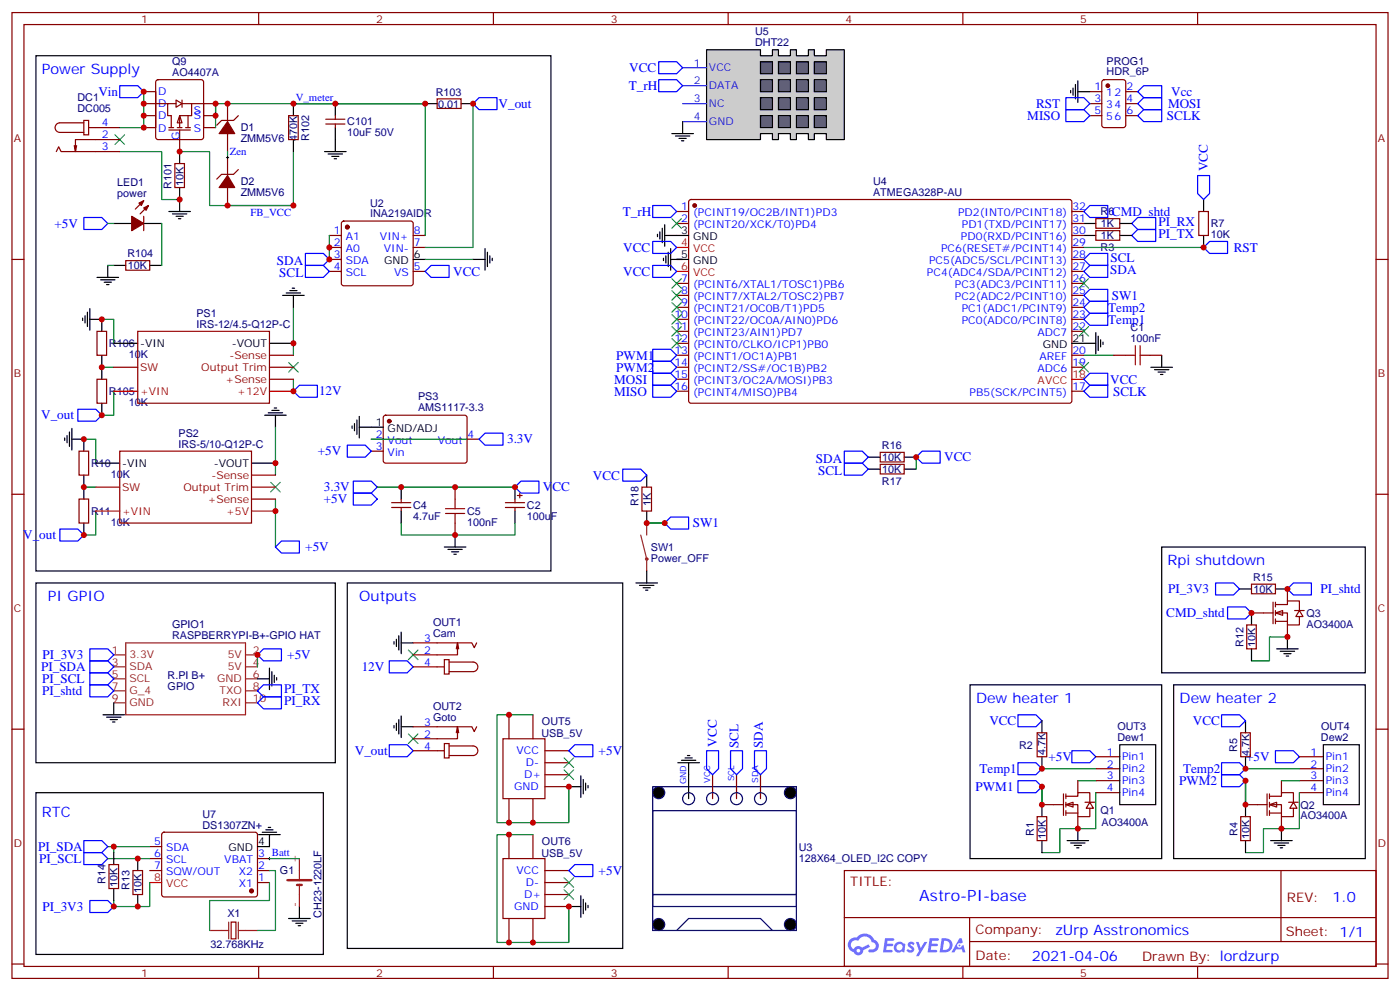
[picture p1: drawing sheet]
<svg xmlns="http://www.w3.org/2000/svg" width="412mm" height="292mm" viewBox="0 0 412 292" stroke-linecap="round" stroke-linejoin="round" font-family="sans-serif">
<g fill="none" stroke="#870000" stroke-width=".35">
<path d="M3.5 3.7h405.4v284.3h-405.4zM7.1 7.2h398.2v277.3h-398.2zM76.2 3.7v3.5M145.3 3.7v3.5M214.5 3.7v3.5M283.6 3.7v3.5M352.8 3.7v3.5M3.5 76.4h3.6M405.3 76.4h3.6M3.5 145.5h3.6M405.3 145.5h3.6M3.5 214.7h3.6"/>
<path d="M405.3 214.7h3.6M248.7 256.3h156.6v28.2h-156.6zM377.3 256.3v20.9M248.7 270.1h156.5M285.6 277.2h119.6M285.6 270.1v14.2M3.5 283.8h3.6M76.2 284.5v3.5M145.3 284.5v3.5M214.5 284.5v3.5M283.6 284.5v3.5M352.8 284.5v3.5"/>
<path d="M405.3 283.8h3.6"/>
</g>
<g fill="#5487ff">
<path d="M267.7 277.5a1.22 1.22 0 0 1 1.7 .2l-.4 .6a.47 .47 0 0 0-.3-.4 .47 .47 0 0 0-.5 .2l.1 .2a1.14 1.14 0 0 1 .8 1.8 1.14 1.14 0 0 1-1.9 0l-.2-.2 .5-.6 .7 .5a.29 .29 0 0 0 .3-.3 .29 .29 0 0 0-.2-.3 1.04 1.04 0 0 1-.6-1.7z"/>
<path d="M260.7 276.2h2.4l.3 .2-.2 .5-1.8 .1-.1 .8h1.5l.3 .4-.3 .4h-1.6l-.2 1.1h1.7l.2 .3-.2 .3-2.6 .1z"/>
<path d="M273.8 276.2h2.4l.3 .2-.1 .5-1.8 .1-.2 .8h1.6l.3 .4-.4 .4-1.6-.1-.1 1.1 1.7 .1 .2 .3-.2 .3-2.6 .1z"/>
<path d="M282.6 276.2h.7l.3 1.3-.6 .3a.69 .69 0 0 0-1 .3 .69 .69 0 0 0 .4 .9 .69 .69 0 0 0 .9-.6l.5-.2 .6 2.2h-.8l-.2-.9h-1.8l-.5 .9h-.8z"/>
<path d="M269.8 277.3h.8l.6 1.8 1.1-1.8h.9l-2.6 4.2h-.8l.9-1.5z"/>
<path d="M277.4 276.2l-.6 4.2h1.3a2.11 2.11 0 0 0 2.5-2.1 2.11 2.11 0 0 0-2.5-2.1zM278.1 277a1.39 1.39 0 0 1 1.7 1.4 1.39 1.39 0 0 1-1.8 1.2h-.3z"/>
<path d="M263.7 277.8a1.54 1.54 0 0 0-.1 2.2 1.54 1.54 0 0 0 2.2 .1l.6 .3 .3-2.3-.2-.3h-.4a1.49 1.49 0 0 0-2.4 0zM264 278.8a.94 .94 0 0 1 1.8 0 .94 .94 0 0 1-1.8 0z"/>
<path d="M250.4 276.6a2.18 2.18 0 0 0 1.1 3.7 1.44 1.44 0 0 0 1.6 .9 1.44 1.44 0 0 0 1.2-1.4l2-1.1-.5-.7-1.9 1a1.47 1.47 0 0 0-2.4 .4 1.39 1.39 0 0 1-.7-1.9 1.39 1.39 0 0 1 2-.5 2.12 2.12 0 0 1 2.2-1.3 2.12 2.12 0 0 1 1.9 1.7 1.14 1.14 0 0 1 1.1 1.4 1.14 1.14 0 0 1-1.7 .7 .43 .43 0 0 0-.5 .4 .43 .43 0 0 0 .4 .5 1.98 1.98 0 0 0 2.5-1.2 1.98 1.98 0 0 0-1.2-2.6 3.1 3.1 0 0 0-5.3-.6l-.9 .1zM252.3 279.9a.55 .55 0 0 1 1.1 0 .55 .55 0 0 1-1.1 0z"/>
<circle cx="282.6" cy="278.3" r=".26"/>
</g>
<path d="M33.5 192.8h3.5M33.5 196.3h3.5M33.5 199.8h3.5M37 189.3h35.3v21.1h-35.3zM72.3 192.8h3.5M72.3 196.3h3.5M72.3 199.8h3.5M33.5 206.9h3.5M33.5 203.4h3.5M72.3 206.9h3.5M72.3 203.4h3.5" fill="none" stroke="#8c2424" stroke-width=".35"/>
<g fill="none" stroke="#000" stroke-width=".35">
<path d="M52.9 58.7v3.6M95.6 44.6h6.4M96.7 45.3h4.2M97.7 46h2.1M98.4 46.7h.7M98.8 41.1v3.5M49.7 62.3h6.4M50.8 63h4.2M51.9 63.7h2.1M52.6 64.4h.7M193.7 69v.7M194.4 68.3v2.1"/>
<path d="M195.1 67.2v4.2M195.4 76v.7M195.8 69.3h7M195.8 66.1v6.4M196.1 75.3v2.1M196.8 74.3v4.2M197.6 76.4h5.2M197.6 73.2v6.4M319.3 69.3h3.5M319.3 65.8h3.5M329.8 69.3h3.6M329.8 65.8h3.6"/>
<path d="M322.8 97.9v6.3M323.5 99v4.2M315.7 101.1h7.1M324.2 100v2.1M324.9 100.7v.7M339 108.1h6.4M340.1 108.8h4.2M341.1 109.5h2.2M341.8 110.2h.7M342.2 104.6v3.5M75.8 199.8h3.6M79.4 196.7v6.3"/>
<path d="M80.1 197.7v4.3M80.8 198.8v2.1M81.5 199.5v.7M30.3 210.4h6.4M31.4 211.1h4.2M32.5 211.8h2.1M33.2 212.5h.7M33.5 206.9v3.5"/>
</g>
<path d="M319.3 76.4l1.7-1.8h5.3v3.5h-5.3zM333.4 65.8l1.7-1.8h5.3v3.6h-5.3zM333.4 69.3l1.7-1.7h5.3v3.5h-5.3zM319.3 111.7l1.7-1.8h5.3v3.5h-5.3zM26.5 198.1h5.2l1.8 1.7-1.8 1.8h-5.2zM26.5 194.6h5.2l1.8 1.7-1.8 1.8h-5.2zM77.6 191h5.3v3.6h-5.3l-1.8-1.8z" fill="none" stroke="#00f" stroke-width=".35"/>
<path d="M86.4 30.5h38.8M35.3 44.6h12.3v14.1h5.3M52.9 44.6h8.8v15.9h24.7v-15.9M199.3 76.4h1.8M319.3 104.6h8.8M75.8 192.8v3.5" fill="none" stroke="#008700" stroke-width=".35"/>
<g fill="none" stroke="#870000" stroke-width=".35">
<path d="M24.7 35.5h1.4v4.2h-1.4zM24.7 36.2h-7.1a1.41 1.41 0 0 0-1.4 1.4 1.41 1.41 0 0 0 1.4 1.4h7.1M26.1 37.6h9.2M42.3 27h3.6v10.6h-3.6M42.3 34h3.6M42.3 30.5h7.1M46.1 23.7l.5-.2h12.7l.5 .2 .2 .5v16.2l-.3 .5-.4 .2h-12.7l-.5-.2-.2-.5v-16.2zM52.9 38.3v6.3M56.4 30.5h7.1M60 30.5v7.1h3.5M60 34h3.5M16.6 44.6l.7-1.4 .7 1.4h17.3"/>
<path d="M22.6 42.9l-.4 1.7M35.3 41.1h-13.1v3.5l-.3-1.7M203.1 58.9l.5-.2 111.7 .1 .4 .6v58.9l-.7 .4-111.7-.1-.5-.6v-58.6zM199.3 62.3h3.5M199.3 65.8h3.5M315.7 62.3h3.6M315.7 65.8h3.6M315.7 79.9h3.6M315.7 76.4h3.6M315.7 72.8h3.6M315.7 69.3h3.6M322.8 67.9h7v2.8h-7z"/>
<path d="M322.8 64.4h7v2.8h-7zM199.3 83.4h3.5M199.3 87h3.5M199.3 90.5h3.5M199.3 94h3.5M199.3 97.5h3.5M315.7 83.4h3.6M315.7 87h3.6M315.7 90.5h3.6M315.7 94h3.6M315.7 97.5h3.6M199.3 104.6h3.5"/>
<path d="M199.3 101.1h3.5M199.3 108.1h3.5M199.3 111.7h3.5M199.3 115.2h3.5M315.7 104.6h3.6M315.7 108.1h3.6M315.7 115.2h3.6M328.1 104.6h3.5M338.7 104.6h3.5"/>
</g>
<path d="M331.6 104.6h2.8M334.4 101.8v5.6M335.8 104.6h2.9M335.8 101.8v5.6" fill="none" stroke="#a10000" stroke-width=".35"/>
<circle cx="204.6" cy="60.5" r=".53" fill="#870000" stroke="#870000" stroke-width=".35"/>
<path d="M199.3 72.8h3.5M199.3 79.9h3.5M315.7 111.7h3.6" fill="none" stroke="#f00" stroke-width=".35"/>
<path d="M33.9 39.7l2.8 2.8M36.7 39.7l-2.8 2.8" fill="none" stroke="#3c3" stroke-width=".35"/>
<g fill="#fff" stroke="#870000" stroke-width=".35">
<path d="M52.9 34l.7 2.2h-1.4z"/>
<path d="M51.9 29.5l1.7 1-1.7 1.1z"/>
</g>
<g fill="none" stroke="#870000" stroke-width=".35">
<path d="M49.7 38.3h6.4M49.7 37.6h1.5M51.9 30.5h-2.5v3.5h1v3.6M52.2 37.6h1.4M53.6 30.5h2.8v3.5h-3.5v3.6M53.6 29.5v2.1M54.7 37.6h1.4M55.4 34v3.6M67 30.5v5.3M67 39.3v5.3M70.2 34l-1.4 1.5h-3.5l-1.4 1.4M85 34h2.8v7.1h-2.8z"/>
<path d="M96 36.5h5.6M96 35.1h5.6M98.8 34v1.1M98.8 36.5v1.1M128.8 29.1h7v2.8h-7zM321 27h3.6M321 34h3.6M321 30.5h3.6M324.8 23.7l.5-.2h5.6l.7 .4v13l-.5 .6-5.8 .1-.7-.5v-12.9zM331.6 27h3.5M331.6 34h3.5M331.6 30.5h3.5"/>
<path d="M42.3 59.1l-2.4 2.5M51.5 48.2h2.8v7h-2.8zM67 46.4v5.3M67 55.2v5.3M70.2 49.9l-1.4 1.4h-3.5l-1.4 1.4M37 76.7h7.1v2.9h-7.1zM42.3 63.7v4.2M43.7 60.5l-2.4 2.5M97 69.3h3.5M97 72.8h3.5M97 76.4h3.5M97 79.9h3.5"/>
<path d="M100.8 65.3l.4-.2h19.8l.5 .2 .2 .5v17.6l-.2 .5-.5 .2h-19.8l-.5-.2-.2-.5v-17.6zM121.7 69.3h3.5M121.7 72.8h3.5M121.7 79.9h3.5M353.1 62.3h2.9v7h-2.9zM28.6 97.5h2.8v7.1h-2.8zM28.6 111.7h2.8v7h-2.8zM23.3 132.8h2.8v7.1h-2.8zM109.4 129.3h3.5M109.4 132.8h3.5M113.1 122.4l.5-.2 23.6 .1 .4 .6-.1 13-.6 .4h-23.6l-.4-.7v-12.7zM137.6 129.3h3.5"/>
<path d="M259.3 133.2h7v2.8h-7zM259.3 136.7h7v2.8h-7zM23.3 146.9h2.8v7.1h-2.8zM115.4 149.4h5.6M115.4 148h5.6M118.2 146.9v1.1M118.2 149.4v1.1M134.1 143.4v3.5M134.1 154v3.5M148.9 149.4h5.6M148.9 148h5.6M151.7 146.9v1.1"/>
<path d="M151.7 149.4v1.1M152.4 145.9h1.4M153.1 145.2v1.4M121.7 189.3h17.3l.7 1.4 .7-1.4M121.7 196.3h9.2M130.9 194.2h1.4v4.2h-1.4zM132.3 194.9h7a1.41 1.41 0 0 1 1.5 1.4 1.41 1.41 0 0 1-1.5 1.4h-7M134.8 189.3l-.4 1.7M135.1 191l-.3-1.7v3.5h-13.1M121.7 214h17.3l.7 1.4 .7-1.4M130.9 218.9h1.4v4.2h-1.4zM132.3 219.6h7a1.41 1.41 0 0 1 1.5 1.4 1.41 1.41 0 0 1-1.5 1.4h-7"/>
<path d="M134.8 214l-.4 1.7M135.1 215.7l-.3-1.7v3.5h-13.1M148.2 217.5h12.3v17.6h-12.3zM149.9 210.4v7.1M157 210.4v7.1M121.7 221h9.2M149.9 235.1v7.1M157 235.1v7.1M160.5 221h7.1M160.5 224.5h7.1M160.5 228.1h7.1M160.5 231.6h7.1"/>
<path d="M209.9 228.1v7M217 228.1v7M224 228.1v7M148.2 252.8h12.3v17.6h-12.3zM149.9 245.7v7.1M157 245.7v7.1M160.5 256.3h7.1M160.5 259.8h7.1M149.9 270.4v7.1M157 270.4v7.1M160.5 263.3h7.1M160.5 266.9h7.1"/>
</g>
<g fill="none" stroke="#000" stroke-width=".35">
<path d="M10.6 16.4h151.7v151.7h-151.7zM86.4 30.5v3.5M98.8 30.5v3.5M98.8 37.6v3.5M125.2 30.5h3.6M135.8 30.5h3.5M315.4 26.6v.7M316.1 25.9v2.1M316.8 24.9v4.2M317.5 27h3.5M317.5 23.8v6.4M52.9 44.6v3.6"/>
<path d="M52.9 55.2v3.5M86.4 41.1v3.5M354.5 58.7v3.6M31.7 78.1v3.6M33.5 78.1h3.5M33.5 65.8h5.3M42.3 65.8h5.3M44.1 78.1h3.5M121.7 76.4h3.5M139.3 76.4h3.6M142.9 73.2v6.4M143.6 74.3v4.2"/>
<path d="M144.3 75.3v2.1M145 76v.7M354.5 69.3v3.5M24.3 93.7v.7M25 93v2.1M25.8 91.9v4.2M26.5 94h3.5v3.5M26.5 90.8v6.4M28.6 81.7h6.3M29.6 82.4h4.3M30.7 83.1h2.1M31.4 83.8h.7"/>
<path d="M83.3 87h6.3M84.3 86.3h4.2M85.4 85.5h2.1M86.1 84.8h.7M86.4 87v3.5M30 104.6v7.1M30 118.7v3.5M33.5 101.1h7.1M79.4 101.1h7M19 128.9v.7M19.8 128.2v2.2M20.5 127.2v4.2"/>
<path d="M21.2 129.3h3.5v3.5M21.2 126.1v6.4M24.7 139.9v7M28.2 136.3h7.1M74.1 136.3h7M78 122.2h6.3M79 121.5h4.3M80.1 120.8h2.1M80.8 120.1h.7M81.1 122.2v3.6M103.7 125.4v.7M104.4 124.7v2.1"/>
<path d="M105.1 123.6v4.3M105.8 125.8h7.1M105.8 122.6v6.3M255.8 134.6h3.5M255.8 138.1h3.5M266.3 134.6h3.6M266.3 138.1h3.6M24.7 154v3.5M118.2 143.4v3.5M118.2 150.5v3.5M134.1 157.5v3.5M151.7 143.4v3.5"/>
<path d="M151.7 150.5v3.5M10.6 171.6h88.2v52.9h-88.2zM102.3 171.6h81.1v107.6h-81.1zM130.9 161h6.3M131.9 161.7h4.3M133 162.5h2.1M133.7 163.2h.7M116.1 188.9v.7M116.8 188.2v2.1M117.5 187.1v4.3M118.2 186.1v6.3M118.2 189.3h3.5"/>
<path d="M116.1 213.6v.7M116.8 212.9v2.1M117.5 211.8v4.3M118.2 214h3.5M118.2 210.8v6.3M167.6 231.6h3.5M171.1 228.4v6.4M171.8 229.5v4.2M172.5 230.5v2.2M173.2 231.2v.8M199.7 224.5h6.3M200.7 223.8h4.3"/>
<path d="M201.8 223.1h2.1M202.5 222.4h.7M202.8 224.5v10.6M167.6 266.9h3.5M171.1 263.7v6.4M171.8 264.8v4.2M172.5 265.8v2.1M173.2 266.5v.7"/>
</g>
<g fill="#870000" stroke="#870000" stroke-width=".35">
<path d="M67 35.8l2.1 3.5h-4.5z"/>
<path d="M67 51.7l2.1 3.5h-4.5z"/>
<path d="M38.8 63.7l3.5 2.1-3.5 2.1z"/>
<path d="M42.3 61.2l1.4-.7-.7 1.4z"/>
<path d="M40.9 59.8l1.4-.7-.7 1.4z"/>
<circle cx="102.3" cy="66.9" r=".53"/>
<circle cx="114.7" cy="124" r=".53"/>
<circle cx="326.3" cy="25.2" r=".53"/>
</g>
<g fill="none" stroke="#008700" stroke-width=".35">
<path d="M42.3 27v10.6h-7M63.5 30.5v7.1M98.8 30.5h26.4M125.2 30.5h-61.7v3.5M125.2 30.5v38.8M139.3 30.5v42.3h-14.1M67 44.6v1.8M31.7 65.8h1.8M31.7 78.1h1.8M47.6 65.8v12.3M67 60.5h19.4M97 69.3v7.1"/>
<path d="M125.2 76.4h14.1M319.3 72.8h35.2M30 94h3.5v7.1M86.4 90.5v14.1M30 108.1h3.5M33.5 115.2v7h-3.5M86.4 111.7v3.5M24.7 129.3h3.5v7M81.1 125.8v14.1M109.4 129.3h28.2M269.9 134.6v3.5M24.7 143.4h3.5"/>
<path d="M28.2 150.5v7h-3.5M81.1 146.9v14.1M111.1 143.4h40.6M118.2 154v3.5h33.5v-3.5"/>
</g>
<g fill="none" stroke="#00f" stroke-width=".35">
<path d="M35.3 25.2h5.3l1.7 1.8-1.7 1.8h-5.3zM141.1 28.8h5.3v3.5h-5.3l-1.8-1.8zM335.1 27l1.8-1.8h5.3v3.6h-5.3zM352.8 51.7h3.5v5.3l-1.8 1.7-1.7-1.7zM24.7 64h5.3l1.7 1.8-1.7 1.8h-5.3zM90 78.1h5.2l1.8 1.8-1.8 1.8h-5.2zM90 74.6h5.2l1.8 1.8-1.8 1.7h-5.2zM125.2 79.9l1.8-1.8h5.3v3.6h-5.3zM192.3 78.1h5.3l1.7 1.8-1.7 1.8h-5.3zM192.3 71.1h5.3l1.7 1.7-1.7 1.8h-5.3zM319.3 79.9l1.7-1.8h5.3v3.6h-5.3zM354.5 72.8l1.8-1.7h5.3v3.5h-5.3z"/>
<path d="M319.3 90.5l1.7-1.8h5.3v3.6h-5.3zM86.4 115.2l1.8-1.8h5.3v3.5h-5.3zM192.3 109.9h5.3l1.7 1.8-1.7 1.7h-5.3zM192.3 113.4h5.3l1.7 1.8-1.7 1.7h-5.3zM192.3 102.8h5.3l1.7 1.8-1.7 1.8h-5.3zM192.3 106.4h5.3l1.7 1.7-1.7 1.8h-5.3zM319.3 115.2l1.7-1.8h5.3v3.5h-5.3zM22.9 120.5h5.3l1.8 1.7-1.8 1.8h-5.3zM102.3 131.1h5.3l1.8 1.7-1.8 1.8h-5.3zM141.1 129.3l1.8-1.8h5.3v3.6h-5.3zM248.7 132.8h5.3l1.8 1.8-1.8 1.7h-5.3zM248.7 136.3h5.3l1.8 1.8-1.8 1.8h-5.3z"/>
<path d="M271.6 132.8h5.3v3.5h-5.3l-1.7-1.7zM17.6 155.8h5.3l1.8 1.7-1.8 1.8h-5.3zM104.1 141.6h5.3l1.7 1.8-1.7 1.8h-5.3zM104.1 145.2h5.3l1.7 1.7-1.7 1.8h-5.3zM151.7 143.4l1.8-1.8h5.2v3.6h-5.2zM81.1 161l1.8-1.7h5.3v3.5h-5.3zM26.5 191h5.2l1.8 1.8-1.8 1.8h-5.2zM114.7 194.6h5.2l1.8 1.7-1.8 1.8h-5.2zM26.5 201.6h5.2l1.8 1.8-1.8 1.7h-5.2zM75.8 203.4l1.8-1.8h5.3v3.5h-5.3zM75.8 206.9l1.8-1.8h5.3v3.6h-5.3zM114.7 219.3h5.2l1.8 1.7-1.8 1.8h-5.2z"/>
<path d="M169.3 219.3h5.3v3.5h-5.3l-1.7-1.8zM208.1 221h3.6v5.3l-1.8 1.8-1.8-1.8zM215.2 221h3.5v5.3l-1.7 1.8-1.8-1.8zM222.2 221h3.6v5.3l-1.8 1.8-1.8-1.8zM167.6 256.3l1.7-1.8h5.3v3.6h-5.3z"/>
</g>
<path d="M86.1 30.5h.7M86.4 30.2v.7M66.7 46.4h.7M67 46v.7M86.1 60.5h.7M86.4 60.1v.8" fill="none" stroke="#000" stroke-width=".29"/>
<g fill="none" stroke="#3c3" stroke-width=".35">
<path d="M197.9 82l2.8 2.8M197.9 85.5l2.8 2.9M197.9 89.1l2.8 2.8M197.9 92.6l2.8 2.8M197.9 96.1l2.8 2.9M200.7 82l-2.8 2.8M200.7 85.5l-2.8 2.9M200.7 89.1l-2.8 2.8M200.7 92.6l-2.8 2.8M200.7 96.1l-2.8 2.9M317.9 96.1l2.8 2.9M320.7 96.1l-2.8 2.9"/>
<path d="M85 106.7l2.8 2.8M87.8 106.7l-2.8 2.8M317.9 106.7l2.8 2.8M320.7 106.7l-2.8 2.8M79.7 142l2.8 2.8M82.5 142l-2.8 2.8M120.3 191.4l2.8 2.8M123.1 191.4l-2.8 2.8M120.3 216.1l2.8 2.8M123.1 216.1l-2.8 2.8"/>
</g>
<path d="M131.2 151.2h5.7M131.2 149.8h5.7M134.1 146.9v2.9M134.1 151.2v2.8" fill="none" stroke="#a10000" stroke-width=".35"/>
<g fill="none" stroke="#006" stroke-width=".35">
<path d="M192.3 231.6h42.3v42.3h-42.3zM192.3 238.7h42.3v24.6h-42.3zM192.3 263.3h42.3v3.6h-42.3zM199.3 273.9l3.5-3.5h21.2l3.5 3.5"/>
<circle cx="202.8" cy="235.1" r="1.76"/>
<circle cx="209.9" cy="235.1" r="1.76"/>
<circle cx="217" cy="235.1" r="1.76"/>
<circle cx="224" cy="235.1" r="1.76"/>
</g>
<g fill="#000" stroke="#006" stroke-width=".35">
<circle cx="194" cy="233.4" r="1.76"/>
<circle cx="232.8" cy="233.4" r="1.76"/>
<circle cx="194" cy="272.2" r="1.76"/>
<circle cx="232.8" cy="272.2" r="1.76"/>
</g>
<path d="M33.5 115.2h7.1M79.4 115.2h7M28.2 150.5h7.1M74.1 150.5h7" fill="none" stroke="#f00" stroke-width=".35"/>
<path d="M40.6 97.5h38.8v21.2h-38.8zM33.5 108.1h7.1M79.4 108.1h7M79.4 104.6h7M79.4 111.7h7M35.3 132.8h38.8v21.2h-38.8zM74.1 139.9h7M28.2 143.4h7.1M74.1 143.4h7M74.1 146.9h7" fill="none" stroke="#900" stroke-width=".35"/>
<g fill="none" stroke="#8c2424" stroke-width=".35">
<path d="M188.7 157.5l1.8 7.1v3.5M190.5 154v3.5"/>
<circle cx="190.5" cy="164.6" r=".35"/>
</g>
<g fill="#fff" stroke="#870000" stroke-width=".35">
<path d="M375.7 180.4l2.1-.7v1.5z"/>
<path d="M382.8 179.7l1 1.8h-2.1z"/>
</g>
<g fill="none" stroke="#870000" stroke-width=".35">
<path d="M189.1 143.4h2.8v7.1h-2.8zM368.7 172h7v2.8h-7zM375 177.3v6.3M375.7 178h3.5v-1.1h3.6v2.8M375.7 177.3v1.4M375.7 179.7v1.5M379.2 173.4v3.5M381.4 179.7h2.8M368.7 180.4h6.3M375.7 180.4h3.5v3.6h3.6v-2.5M375.7 182.9h3.5M375.7 182.2v1.4"/>
<path d="M379.2 184v3.5"/>
</g>
<g fill="none" stroke="#000" stroke-width=".35">
<path d="M190.5 139.9v3.5M190.5 150.5v3.5M187.3 171.6h6.4M188.4 172.3h4.2M189.4 173h2.2M190.1 173.7h.8M190.5 168.1v3.5M365.1 173.4h3.6M375.7 173.4h3.5M376.1 191h6.3M377.1 191.7h4.3M378.2 192.4h2.1"/>
<path d="M378.9 193.1h.7M379.2 187.5v3.5"/>
</g>
<path d="M319.3 87l1.7-1.8h5.3v3.5h-5.3zM183.4 138.1h5.3l1.8 1.8-1.8 1.7h-5.3zM195.8 154l1.8-1.8h5.2v3.6h-5.2zM358.1 171.6h5.3l1.7 1.8-1.7 1.8h-5.3zM361.6 178.7h5.3l1.8 1.7-1.8 1.8h-5.3zM379.2 173.4l1.8-1.8h5.3v3.6h-5.3z" fill="none" stroke="#00f" stroke-width=".35"/>
<path d="M190.5 154h5.3" fill="none" stroke="#008700" stroke-width=".35"/>
<path d="M197.9 64.4l2.8 2.8M200.7 64.4l-2.8 2.8" fill="none" stroke="#3c3" stroke-width=".35"/>
<path d="M208.1 14.6h15.9v1.8h3.5v-1.8h1.8v1.8h3.5v-1.8h1.8v1.8h3.5v-1.8h1.8v1.8h3.5v-1.8h5.3v26.5h-5.3v-1.8h-3.5v1.8h-1.8v-1.8h-3.5v1.8h-1.8v-1.8h-3.5v1.8h-1.8v-1.8h-3.5v1.8h-15.9z" fill="#ccc" stroke="#000" stroke-width=".35"/>
<g fill="#666" stroke="#000" stroke-width=".35">
<path d="M239.9 18.2h3.5v3.5h-3.5z"/>
<path d="M239.9 23.5h3.5v3.5h-3.5z"/>
<path d="M239.9 28.8h3.5v3.5h-3.5z"/>
<path d="M234.6 18.2h3.5v3.5h-3.5z"/>
<path d="M234.6 23.5h3.5v3.5h-3.5z"/>
<path d="M234.6 28.8h3.5v3.5h-3.5z"/>
<path d="M229.3 18.2h3.5v3.5h-3.5z"/>
<path d="M229.3 23.5h3.5v3.5h-3.5z"/>
<path d="M229.3 28.8h3.5v3.5h-3.5z"/>
<path d="M224 18.2h3.5v3.5h-3.5z"/>
<path d="M224 23.5h3.5v3.5h-3.5z"/>
<path d="M224 28.8h3.5v3.5h-3.5z"/>
<path d="M239.9 34h3.5v3.6h-3.5z"/>
<path d="M234.6 34h3.5v3.6h-3.5z"/>
<path d="M229.3 34h3.5v3.6h-3.5z"/>
<path d="M224 34h3.5v3.6h-3.5z"/>
</g>
<path d="M201.1 19.9h7M201.1 25.2h7M201.1 30.5h7M201.1 35.8h7" fill="none" stroke="#30c" stroke-width=".35"/>
<path d="M194 18.2h5.3l1.8 1.7-1.8 1.8h-5.3zM194 23.5h5.3l1.8 1.7-1.8 1.8h-5.3zM314 28.8h5.3l1.7 1.7-1.7 1.8h-5.3zM314 32.3h5.3l1.7 1.7-1.7 1.8h-5.3zM335.1 34l1.8-1.7h5.3v3.5h-5.3zM335.1 30.5l1.8-1.7h5.3v3.5h-5.3zM192.3 60.5h5.3l1.7 1.8-1.7 1.7h-5.3zM319.3 62.3l1.7-1.8h5.3v3.5h-5.3zM299.9 224.5h5.3l1.7 1.8-1.7 1.8h-5.3zM315.7 221h5.3l1.8 1.8-1.8 1.7h-5.3zM359.8 224.5h5.3l1.8 1.8-1.8 1.8h-5.3zM375.7 221h5.3l1.8 1.8-1.8 1.7h-5.3z" fill="none" stroke="#00f" stroke-width=".35"/>
<g fill="none" stroke="#000" stroke-width=".35">
<path d="M197.9 39.3h6.4M201.1 35.8v3.5M199 40h4.2M200 40.7h2.1M200.7 41.5h.7M342.2 161h60v37.1h-60zM285.8 201.6h56.4v51.2h-56.4zM329.8 219.3h10.6v17.6h-10.6zM389.8 219.3h10.6v17.6h-10.6zM314.3 247.5h6.4M315.4 248.2h4.2M316.4 248.9h2.2"/>
<path d="M317.1 249.6h.8M317.5 243.9v3.6"/>
</g>
<path d="M157 210.4h-10.6v31.8h21.2v-10.6M157 245.7h-10.6v31.8h21.2v-10.6" fill="none" stroke="#008700" stroke-width=".35"/>
<path d="M317.9 82l2.8 2.8M320.7 82l-2.8 2.8M166.2 223.1l2.8 2.9M166.2 226.7l2.8 2.8M169 223.1l-2.8 2.9M169 226.7l-2.8 2.8M166.2 258.4l2.8 2.8M169 258.4l-2.8 2.8M166.2 261.9l2.8 2.9M169 261.9l-2.8 2.9" fill="none" stroke="#3c3" stroke-width=".35"/>
<path d="M322.8 222.8h7M322.8 226.3h7M322.8 229.8h7M322.8 233.4h7M382.8 222.8h7M382.8 226.3h7M382.8 229.8h7M382.8 233.4h7" fill="none" stroke="#870000" stroke-width=".35"/>
<g fill="#fff" stroke="#870000" stroke-width=".35">
<path d="M373.9 236.9l2.2-.7v1.4z"/>
<path d="M381 236.2l1.1 1.7h-2.2z"/>
</g>
<path d="M366.9 236.9h6.3M373.2 233.7v6.4M373.9 234.4h3.6v-1h3.5v2.8M373.9 236.9h3.6v3.5h3.5v-2.5M373.9 239.4h3.6M373.9 233.7v1.4M373.9 236.2v1.4M373.9 238.7v1.4M377.5 229.8v3.6M379.6 236.2h2.8M377.5 240.4v3.5" fill="none" stroke="#870000" stroke-width=".35"/>
<path d="M299.9 229.8h5.3l1.7 1.8-1.7 1.8h-5.3zM359.8 228.1h5.3l1.8 1.7-1.8 1.8h-5.3z" fill="none" stroke="#00f" stroke-width=".35"/>
<path d="M374.3 247.5h6.3M375.4 248.2h4.2M376.4 248.9h2.1M377.1 249.6h.7M377.5 243.9v3.6" fill="none" stroke="#000" stroke-width=".35"/>
<path d="M317.5 229.8h5.3" fill="none" stroke="#008700" stroke-width=".35"/>
<g fill="#fff" stroke="#870000" stroke-width=".35">
<path d="M314 236.9l2.1-.7v1.4z"/>
<path d="M321 236.2l1.1 1.7h-2.1z"/>
</g>
<g fill="none" stroke="#870000" stroke-width=".35">
<path d="M367.2 184h2.9v7h-2.9zM305.5 215.7h2.8v7.1h-2.8zM365.5 215.7h2.8v7.1h-2.8zM306.9 236.9h6.4M313.3 233.7v6.4M314 234.4h3.5v-1h3.5v2.8M314 236.9h3.5v3.5h3.5v-2.5M314 239.4h3.5M314 233.7v1.4M314 236.2v1.4M314 238.7v1.4M317.5 229.8v3.6"/>
<path d="M319.6 236.2h2.8M32.1 254.5h2.8v7.1h-2.8zM39.2 256.3h2.8v7h-2.8zM44.1 256.3h3.5M44.1 252.8h3.5M44.1 249.2h3.5M47.9 245.2l.4-.2 27.1 .1 .4 .6v17.9l-.7 .5-27-.1-.5-.7v-17.6zM75.8 259.8h3.6M75.8 256.3h3.6M75.8 252.8h3.6M305.5 240.4h2.8v7.1h-2.8zM317.5 240.4v3.5"/>
<path d="M365.5 240.4h2.8v7.1h-2.8zM68.1 271.5h1.4v4.9h-1.4z"/>
</g>
<path d="M319.3 94l1.7-1.7h5.3v3.5h-5.3zM299.9 210.4h5.3l1.7 1.8-1.7 1.8h-5.3zM359.8 210.4h5.3l1.8 1.8-1.8 1.8h-5.3zM24.7 247.5h5.3l1.7 1.7-1.7 1.8h-5.3zM24.7 251h5.3l1.7 1.8-1.7 1.7h-5.3zM26.5 265.1h5.2l1.8 1.8-1.8 1.7h-5.2z" fill="none" stroke="#00f" stroke-width=".35"/>
<g fill="none" stroke="#000" stroke-width=".35">
<path d="M368.7 180.4v3.6M368.7 191v3.6M306.9 212.2v3.5M345.7 201.6h56.5v51.2h-56.5zM366.9 212.2v3.5M10.6 233.4h84.6v47.6h-84.6zM306.9 222.8v3.5M306.9 236.9v3.5M366.9 222.8v3.5M366.9 236.9v3.5M33.5 251v3.5M40.6 252.8v3.5"/>
<path d="M76.2 245.7h6.3M77.3 245h4.2M78.3 244.3h2.1M79 243.6h.7M79.4 245.7v3.5h-3.6M306.9 247.5v3.5M366.9 247.5v3.5M33.5 261.6v3.5M40.6 263.3v3.6M85 270.4h6.4M86.1 271.1h4.2M87.1 271.8h2.2"/>
<path d="M87.8 272.5h.7M88.2 266.9v3.5"/>
</g>
<g fill="none" stroke="#008700" stroke-width=".35">
<path d="M379.2 187.5h-5.3v7.1h-5.2M306.9 226.3h15.9M306.9 231.6v5.3M322.8 233.4v10.5h-10.6v7.1h-5.3M366.9 226.3h15.9M366.9 229.8v7.1M377.5 229.8h5.3M382.8 233.4v10.5h-10.6v7.1h-5.3M31.7 249.2h1.8v1.8M31.7 252.8h12.4M33.5 249.2h10.6M44.1 259.8v7.1h-10.6v-1.8"/>
<path d="M79.4 259.8v5.3h-17.7v8.8M79.4 256.3h1.7v17.6h-5.3M79.4 252.8h8.8"/>
</g>
<path d="M197.9 99.7l2.8 2.8M200.7 99.7l-2.8 2.8" fill="none" stroke="#3c3" stroke-width=".35"/>
<circle cx="74.1" cy="262.3" r=".53" fill="#870000" stroke="#870000" stroke-width=".35"/>
<path d="M44.1 259.8h3.5" fill="none" stroke="#f00" stroke-width=".35"/>
<path d="M88.2 252.8v6.3M61.7 273.9h5.7M67.4 271.5v4.9M70.2 271.5v4.9M70.2 273.9h5.6M88.2 260.5v6.4" fill="none" stroke="#8c2424" stroke-width=".35"/>
<path d="M79 252.8h.7M79.4 252.4v.7" fill="none" stroke="#000" stroke-width=".29"/>
<path d="M84.7 259.1h7M87.5 260.5h1.4" fill="none" stroke="#8c2424" stroke-width=".71"/>
<g fill="#c00">
<circle cx="75.8" cy="192.8" r=".88"/>
<circle cx="98.8" cy="30.5" r=".88"/>
<circle cx="86.4" cy="30.5" r=".88"/>
<circle cx="67" cy="30.5" r=".88"/>
<circle cx="63.5" cy="34" r=".88"/>
<circle cx="63.5" cy="30.5" r=".88"/>
<circle cx="52.9" cy="44.6" r=".88"/>
<circle cx="42.3" cy="37.6" r=".88"/>
<circle cx="42.3" cy="34" r=".88"/>
<circle cx="42.3" cy="30.5" r=".88"/>
<circle cx="42.3" cy="27" r=".88"/>
<circle cx="67" cy="60.5" r=".88"/>
<circle cx="52.9" cy="58.7" r=".88"/>
<circle cx="269.9" cy="134.6" r=".88"/>
<circle cx="86.4" cy="60.5" r=".88"/>
<circle cx="97" cy="76.4" r=".88"/>
<circle cx="97" cy="72.8" r=".88"/>
<circle cx="30" cy="108.1" r=".88"/>
<circle cx="125.2" cy="30.5" r=".88"/>
<circle cx="139.3" cy="30.5" r=".88"/>
<circle cx="134.1" cy="157.5" r=".88"/>
<circle cx="134.1" cy="143.4" r=".88"/>
<circle cx="118.2" cy="143.4" r=".88"/>
<circle cx="151.7" cy="143.4" r=".88"/>
<circle cx="30" cy="94" r=".88"/>
<circle cx="24.7" cy="129.3" r=".88"/>
<circle cx="24.7" cy="157.5" r=".88"/>
<circle cx="24.7" cy="143.4" r=".88"/>
<circle cx="30" cy="122.2" r=".88"/>
<circle cx="354.5" cy="72.8" r=".88"/>
<circle cx="86.4" cy="101.1" r=".88"/>
<circle cx="86.4" cy="115.2" r=".88"/>
<circle cx="81.1" cy="136.3" r=".88"/>
<circle cx="81.1" cy="150.5" r=".88"/>
<circle cx="379.2" cy="173.4" r=".88"/>
<circle cx="190.5" cy="154" r=".88"/>
<circle cx="195.8" cy="154" r=".88"/>
<circle cx="167.6" cy="231.6" r=".88"/>
<circle cx="157" cy="242.2" r=".88"/>
<circle cx="149.9" cy="210.4" r=".88"/>
<circle cx="149.9" cy="242.2" r=".88"/>
<circle cx="149.9" cy="245.7" r=".88"/>
<circle cx="149.9" cy="277.5" r=".88"/>
<circle cx="167.6" cy="266.9" r=".88"/>
<circle cx="157" cy="277.5" r=".88"/>
<circle cx="317.5" cy="243.9" r=".88"/>
<circle cx="306.9" cy="236.9" r=".88"/>
<circle cx="306.9" cy="226.3" r=".88"/>
<circle cx="306.9" cy="231.6" r=".88"/>
<circle cx="366.9" cy="236.9" r=".88"/>
<circle cx="377.5" cy="243.9" r=".88"/>
<circle cx="366.9" cy="229.8" r=".88"/>
<circle cx="366.9" cy="226.3" r=".88"/>
<circle cx="379.2" cy="187.5" r=".88"/>
<circle cx="368.7" cy="180.4" r=".88"/>
<circle cx="33.5" cy="249.2" r=".88"/>
<circle cx="33.5" cy="266.9" r=".88"/>
<circle cx="40.6" cy="252.8" r=".88"/>
<circle cx="40.6" cy="266.9" r=".88"/>
</g>
<text font-size="4.6" fill="#00f" x="270.8" y="265.3">Astro-PI-base</text>
<g font-size="4.2" fill="#00f">
<text x="12.3" y="21.7">Power Supply</text>
<text x="344" y="166.3">Rpi shutdown</text>
<text x="14.1" y="176.9">PI GPIO</text>
<text x="105.8" y="176.9">Outputs</text>
<text x="287.5" y="206.9">Dew heater 1</text>
<text x="347.5" y="206.9">Dew heater 2</text>
<text x="12.3" y="240.4">RTC</text>
<text x="392.5" y="265.6">1.0</text>
<text x="310.9" y="275.1">zUrp Asstronomics</text>
<text x="304" y="282.9">2021-04-06</text>
</g>
<g font-size="3.9" fill="#00f">
<text x="185.4" y="21.2">VCC</text>
<text x="29" y="28.2">Vin</text>
<text x="185.3" y="26.5">T_rH</text>
<text x="345" y="28.2">Vcc</text>
<text x="146.9" y="31.8">V_out</text>
<text x="302.6" y="35.5">MISO</text>
<text x="305.2" y="31.9">RST</text>
<text x="343.8" y="35.4">SCLK</text>
<text x="344.1" y="31.9">MOSI</text>
<text x="355.8" y="50.5" transform="rotate(-90 355.8 50.5)">VCC</text>
<text x="183.5" y="63.6">T_rH</text>
<text x="327.6" y="63.5">CMD_shtd</text>
<text x="16" y="67.1">+5V</text>
<text x="341.2" y="66.6">PI_RX</text>
<text x="341.2" y="70.1">PI_TX</text>
<text x="183.6" y="74.1">VCC</text>
<text x="327.1" y="77.1">SCL</text>
<text x="363.4" y="74.1">RST</text>
<text x="81.6" y="78.1">SDA</text>
<text x="82.3" y="81.7">SCL</text>
<text x="133.5" y="81.2">VCC</text>
<text x="183.6" y="81.2">VCC</text>
<text x="327" y="80.6">SDA</text>
<text x="327.5" y="88.2">SW1</text>
<text x="326.4" y="91.7">Temp2</text>
<text x="326.4" y="95.3">Temp1</text>
<text x="181.5" y="105.9">PWM1</text>
<text x="180.9" y="112.9">MOSI</text>
<text x="181.5" y="109.4">PWM2</text>
<text x="327" y="112.9">VCC</text>
<text x="94" y="116.3">12V</text>
<text x="180.9" y="116.4">MISO</text>
<text x="327.9" y="116.5">SCLK</text>
<text x="12.1" y="123.5">V_out</text>
<text x="149.4" y="130.5">3.3V</text>
<text x="93.6" y="134.1">+5V</text>
<text x="240.4" y="136.3">SDA</text>
<text x="278.1" y="135.8">VCC</text>
<text x="174.6" y="141.2">VCC</text>
<text x="241" y="140">SCL</text>
<text x="95.4" y="144.7">3.3V</text>
<text x="95.4" y="148.2">+5V</text>
<text x="159.9" y="144.7">VCC</text>
<text x="204.1" y="155.2">SW1</text>
<text x="6.8" y="158.8">V_out</text>
<text x="89.9" y="162.3">+5V</text>
<text x="344.1" y="174.6">PI_3V3</text>
<text x="389" y="174.6">PI_shtd</text>
<text x="343.6" y="181.7">CMD_shtd</text>
<text x="12.1" y="197.6">PI_SDA</text>
<text x="12.5" y="194.1">PI_3V3</text>
<text x="84.6" y="194">+5V</text>
<text x="106.5" y="197.5">12V</text>
<text x="12.4" y="201.1">PI_SCL</text>
<text x="12.4" y="204.7">PI_shtd</text>
<text x="83.7" y="204.1">PI_TX</text>
<text x="83.7" y="207.7">PI_RX</text>
<text x="291.4" y="213.5">VCC</text>
<text x="351.4" y="213.5">VCC</text>
<text x="211.2" y="219.8" transform="rotate(-90 211.2 219.8)">VCC</text>
<text x="217.6" y="220.2" transform="rotate(-90 217.6 220.2)">SCL</text>
<text x="224.7" y="220.3" transform="rotate(-90 224.7 220.3)">SDA</text>
<text x="104.5" y="222.3">V_out</text>
<text x="176.3" y="222.3">+5V</text>
<text x="288.5" y="227.5">Temp1</text>
<text x="308.8" y="224">+5V</text>
<text x="348.5" y="227.5">Temp2</text>
<text x="367" y="224">+5V</text>
<text x="287.4" y="232.8">PWM1</text>
<text x="347.3" y="231.1">PWM2</text>
<text x="11.2" y="250.5">PI_SDA</text>
<text x="11.6" y="254">PI_SCL</text>
<text x="176.3" y="257.5">+5V</text>
<text x="12.5" y="268.1">PI_3V3</text>
</g>
<g font-size="3.9" fill="#800">
<text x="250.5" y="260.9">TITLE:</text>
<text x="379.1" y="265.6">REV:</text>
<text x="287.4" y="275.1">Company:</text>
<text x="378.7" y="275.7">Sheet: 1/1</text>
<text x="287.4" y="282.8">Date:</text>
<text x="336.4" y="282.8">Drawn By: lordzurp</text>
</g>
<g font-size="3.2" fill="#800">
<text x="41.6" y="6.7">1</text>
<text x="110.8" y="6.7">2</text>
<text x="179.9" y="6.7">3</text>
<text x="249.1" y="6.7">4</text>
<text x="318.2" y="6.7">5</text>
<text x="4.1" y="41.8">A</text>
<text x="405.9" y="41.8">A</text>
<text x="4.1" y="110.9">B</text>
<text x="405.9" y="110.9">B</text>
<text x="4.1" y="180.1">C</text>
<text x="405.9" y="180.1">C</text>
<text x="4.1" y="249.2">D</text>
<text x="405.9" y="249.2">D</text>
<text x="41.6" y="287.5">1</text>
<text x="110.8" y="287.5">2</text>
<text x="179.9" y="287.5">3</text>
<text x="249.1" y="287.5">4</text>
<text x="318.2" y="287.5">5</text>
</g>
<g font-size="3.2" fill="#000080">
<text x="222.4" y="10.4">U5</text>
<text x="222.4" y="13.6">DHT22</text>
<text x="50.7" y="22.4">AO4407A</text>
<text x="50.7" y="19.2">Q9</text>
<text x="326" y="22.2">HDR_6P</text>
<text x="326" y="19.1">PROG1</text>
<text x="22.8" y="29.8">DC1</text>
<text x="128.4" y="28.1">R103</text>
<text x="22.8" y="32.9">DC005</text>
<text x="129.1" y="31.7">0.01</text>
<text x="70.9" y="41.9">ZMM5V6</text>
<text x="70.9" y="38.7">D1</text>
<text x="87.5" y="41.4" transform="rotate(-90 87.5 41.4)">470K</text>
<text x="91.1" y="41.5" transform="rotate(-90 91.1 41.5)">R102</text>
<text x="102.3" y="40.2">10uF 50V</text>
<text x="102.3" y="36.9">C101</text>
<text x="34.5" y="58">power</text>
<text x="34.5" y="54.8">LED1</text>
<text x="50.5" y="55.6" transform="rotate(-90 50.5 55.6)">R101</text>
<text x="54" y="54.6" transform="rotate(-90 54 54.6)">10K</text>
<text x="70.9" y="57.8">ZMM5V6</text>
<text x="70.9" y="54.6">D2</text>
<text x="257.2" y="57.6">ATMEGA328P-AU</text>
<text x="257.2" y="54.4">U4</text>
<text x="109" y="64">INA219AIDR</text>
<text x="109" y="60.8">U2</text>
<text x="324.2" y="63.4">R6</text>
<text x="324.3" y="70.5">1K</text>
<text x="324.3" y="66.9">1K</text>
<text x="356.7" y="70.1">10K</text>
<text x="356.7" y="67">R7</text>
<text x="37.6" y="75.7">R104</text>
<text x="324.2" y="74">R3</text>
<text x="37.6" y="79.3">10K</text>
<text x="57.9" y="93.3">PS1</text>
<text x="57.9" y="96.5">IRS-12/4.5-Q12P-C</text>
<text x="333" y="97.5">C1</text>
<text x="333" y="100.7">100nF</text>
<text x="32.1" y="102.2">R106</text>
<text x="38" y="105.4">10K</text>
<text x="32.1" y="116.4">R105</text>
<text x="38" y="119.5">10K</text>
<text x="123.1" y="117.9">PS3</text>
<text x="123.1" y="121.1">AMS1117-3.3</text>
<text x="52.6" y="131.8">IRS-5/10-Q12P-C</text>
<text x="52.6" y="128.5">PS2</text>
<text x="26.8" y="137.5">R10</text>
<text x="259.8" y="132.2">R16</text>
<text x="259.9" y="135.7">10K</text>
<text x="32.7" y="140.6">10K</text>
<text x="259.8" y="142.8">R17</text>
<text x="259.9" y="139.2">10K</text>
<text x="121.7" y="149.8">C4</text>
<text x="155.2" y="149.8">C2</text>
<text x="188.1" y="149" transform="rotate(-90 188.1 149)">R18</text>
<text x="191.7" y="149" transform="rotate(-90 191.7 149)">1K</text>
<text x="26.8" y="151.6">R11</text>
<text x="32.7" y="154.8">10K</text>
<text x="121.7" y="153">4.7uF</text>
<text x="137.6" y="154.8">100nF</text>
<text x="137.6" y="151.6">C5</text>
<text x="155.2" y="153">100uF</text>
<text x="191.7" y="165.3">Power_OFF</text>
<text x="191.7" y="162.2">SW1</text>
<text x="369.1" y="171">R15</text>
<text x="369.2" y="174.5">10K</text>
<text x="50.7" y="184.9">GPIO1</text>
<text x="127.6" y="184.3">OUT1</text>
<text x="384.9" y="184.8">AO3400A</text>
<text x="384.9" y="181.6">Q3</text>
<text x="50.7" y="188.1">RASPBERRYPI-B+-GPIO HAT</text>
<text x="127.6" y="187.5">Cam</text>
<text x="366.3" y="190.5" transform="rotate(-90 366.3 190.5)">R12</text>
<text x="369.8" y="190.5" transform="rotate(-90 369.8 190.5)">10K</text>
<text x="49.4" y="199.8">R.PI B+</text>
<text x="49.4" y="203">GPIO</text>
<text x="127.6" y="209">OUT2</text>
<text x="127.6" y="212.2">Goto</text>
<text x="159.6" y="213.4">OUT5</text>
<text x="329.2" y="214.8">OUT3</text>
<text x="389.1" y="214.8">OUT4</text>
<text x="159.5" y="216.9">USB_5V</text>
<text x="300.2" y="220.4">R2</text>
<text x="329.2" y="218">Dew1</text>
<text x="364.5" y="221.4" transform="rotate(-90 364.5 221.4)">R5</text>
<text x="389.1" y="218">Dew2</text>
<text x="308" y="222.3" transform="rotate(-90 308 222.3)">4.7K</text>
<text x="368.1" y="222.6" transform="rotate(-90 368.1 222.6)">4.7K</text>
<text x="324.1" y="239.8">Q1</text>
<text x="383.1" y="238">Q2</text>
<text x="59.6" y="243.9">DS1307ZN+</text>
<text x="59.6" y="240.7">U7</text>
<text x="324.5" y="243.3">AO3400A</text>
<text x="383.1" y="241.2">AO3400A</text>
<text x="159.6" y="248.6">OUT6</text>
<text x="235.3" y="250.7">U3</text>
<text x="304.5" y="246" transform="rotate(-90 304.5 246)">R1</text>
<text x="308.1" y="246.9" transform="rotate(-90 308.1 246.9)">10K</text>
<text x="364.5" y="246" transform="rotate(-90 364.5 246)">R4</text>
<text x="368" y="246.9" transform="rotate(-90 368 246.9)">10K</text>
<text x="82.5" y="257.4">G1</text>
<text x="159.5" y="252.2">USB_5V</text>
<text x="235.3" y="253.9">128X64_OLED_I2C COPY</text>
<text x="31.1" y="260.2" transform="rotate(-90 31.1 260.2)">R14</text>
<text x="34.6" y="261" transform="rotate(-90 34.6 261)">10K</text>
<text x="38.2" y="261.9" transform="rotate(-90 38.2 261.9)">R13</text>
<text x="41.7" y="262.8" transform="rotate(-90 41.7 262.8)">10K</text>
<text x="67" y="269.8">X1</text>
<text x="94.7" y="270.2" transform="rotate(-90 94.7 270.2)">CH23-1220LF</text>
<text x="62.1" y="279.2">32.768KHz</text>
</g>
<g font-size="3.2" fill="#30c">
<text x="204.4" y="19.6">1</text>
<text x="208.8" y="21">VCC</text>
<text x="204.4" y="24.9">2</text>
<text x="208.8" y="26.3">DATA</text>
<text x="204.4" y="30.2">3</text>
<text x="204.4" y="35.5">4</text>
<text x="208.8" y="31.6">NC</text>
<text x="208.8" y="36.9">GND</text>
</g>
<g font-size="3.2" fill="#00f">
<text x="46.6" y="28">D</text>
<text x="87.1" y="29.6">V_meter</text>
<text x="322.4" y="26.6">1</text>
<text x="325.9" y="28.4">12</text>
<text x="331.8" y="26.6">2</text>
<text x="46.6" y="35.1">D</text>
<text x="46.6" y="31.6">D</text>
<text x="57.1" y="35.1">S</text>
<text x="57.1" y="33.7">S</text>
<text x="322.4" y="33.7">5</text>
<text x="322.4" y="30.2">3</text>
<text x="325.9" y="35.5">56</text>
<text x="325.9" y="31.9">34</text>
<text x="331.8" y="30.2">4</text>
<text x="331.8" y="33.7">6</text>
<text x="30" y="37.2">4</text>
<text x="30" y="40.7">2</text>
<text x="46.6" y="39">D</text>
<text x="52.9" y="41.1" transform="rotate(-90 52.9 41.1)">G</text>
<text x="57.1" y="39">S</text>
<text x="30" y="44.3">3</text>
<text x="67.7" y="45.5">Zen</text>
<text x="73.8" y="63.6">FB_VCC</text>
<text x="200.7" y="61.9">1</text>
<text x="200.7" y="65.4">2</text>
<text x="204.2" y="63.7">(PCINT19/OC2B/INT1)PD3</text>
<text x="282.2" y="63.7">PD2(INT0/PCINT18)</text>
<text x="315.9" y="65.4">31</text>
<text x="315.9" y="61.9">32</text>
<text x="98.4" y="69">1</text>
<text x="101.8" y="70.7">A1</text>
<text x="111.9" y="70.7">VIN+</text>
<text x="121.9" y="69">8</text>
<text x="204.2" y="67.2">(PCINT20/XCK/T0)PD4</text>
<text x="283.1" y="70.7">PD0(RXD/PCINT16)</text>
<text x="283.3" y="67.2">PD1(TXD/PCINT17)</text>
<text x="315.9" y="69">30</text>
<text x="98.4" y="72.5">2</text>
<text x="98.4" y="76">3</text>
<text x="101.8" y="74.3">A0</text>
<text x="101.8" y="77.8">SDA</text>
<text x="113.1" y="74.3">VIN-</text>
<text x="121.9" y="72.5">7</text>
<text x="273.7" y="77.8">PC5(ADC5/SCL/PCINT13)</text>
<text x="277.2" y="74.3">PC6(RESET#/PCINT14)</text>
<text x="315.9" y="76">28</text>
<text x="315.9" y="72.5">29</text>
<text x="98.4" y="79.6">4</text>
<text x="101.8" y="81.3">SCL</text>
<text x="116.1" y="81.3">VS</text>
<text x="121.9" y="79.6">5</text>
<text x="200.7" y="83.1">7</text>
<text x="273.1" y="81.3">PC4(ADC4/SDA/PCINT12)</text>
<text x="315.9" y="83.1">26</text>
<text x="315.9" y="79.6">27</text>
<text x="200.7" y="86.6">8</text>
<text x="204.2" y="84.8">(PCINT6/XTAL1/TOSC1)PB6</text>
<text x="204.2" y="88.4">(PCINT7/XTAL2/TOSC2)PB7</text>
<text x="281.3" y="88.4">PC2(ADC2/PCINT10)</text>
<text x="281.3" y="84.8">PC3(ADC3/PCINT11)</text>
<text x="315.9" y="86.6">25</text>
<text x="198.6" y="93.7">10</text>
<text x="200.7" y="90.1">9</text>
<text x="204.2" y="91.9">(PCINT21/OC0B/T1)PD5</text>
<text x="204.2" y="95.4">(PCINT22/OC0A/AIN0)PD6</text>
<text x="283.3" y="95.4">PC0(ADC0/PCINT8)</text>
<text x="283.3" y="91.9">PC1(ADC1/PCINT9)</text>
<text x="315.9" y="93.7">23</text>
<text x="315.9" y="90.1">24</text>
<text x="198.6" y="97.2">11</text>
<text x="198.6" y="100.7">12</text>
<text x="204.2" y="99">(PCINT23/AIN1)PD7</text>
<text x="305.6" y="99">ADC7</text>
<text x="315.9" y="97.2">22</text>
<text x="198.6" y="104.2">13</text>
<text x="198.6" y="107.8">14</text>
<text x="204.2" y="102.5">(PCINT0/CLKO/ICP1)PB0</text>
<text x="204.2" y="106">(PCINT1/OC1A)PB1</text>
<text x="306.2" y="106">AREF</text>
<text x="315.9" y="107.8">19</text>
<text x="315.9" y="104.2">20</text>
<text x="198.6" y="111.3">15</text>
<text x="204.2" y="109.5">(PCINT2/SS#/OC1B)PB2</text>
<text x="204.2" y="113.1">(PCINT3/OC2A/MOSI)PB3</text>
<text x="305.6" y="109.5">ADC6</text>
<text x="198.6" y="114.8">16</text>
<text x="204.2" y="116.6">(PCINT4/MISO)PB4</text>
<text x="285.6" y="116.6">PB5(SCK/PCINT5)</text>
<text x="315.9" y="114.8">17</text>
<text x="110.7" y="128.9">2</text>
<text x="114.2" y="130.7">Vout</text>
<text x="128.9" y="130.7">Vout</text>
<text x="137.8" y="128.9">4</text>
<text x="110.7" y="132.5">3</text>
<text x="114.2" y="134.2">Vin</text>
<text x="125" y="188.9">3</text>
<text x="125" y="196">4</text>
<text x="125" y="192.4">2</text>
<text x="125" y="213.6">3</text>
<text x="125" y="220.7">4</text>
<text x="125" y="217.1">2</text>
<text x="152.1" y="222.1">VCC</text>
<text x="154.9" y="225.6">D-</text>
<text x="326.1" y="222.4">1</text>
<text x="326.1" y="226">2</text>
<text x="330.6" y="223.8">Pin1</text>
<text x="330.6" y="227.4">Pin2</text>
<text x="386" y="222.4">1</text>
<text x="386" y="226">2</text>
<text x="390.5" y="223.8">Pin1</text>
<text x="390.5" y="227.4">Pin2</text>
<text x="151.5" y="232.7">GND</text>
<text x="154.4" y="229.1">D+</text>
<text x="326.1" y="229.5">3</text>
<text x="326.1" y="233">4</text>
<text x="330.6" y="230.9">Pin3</text>
<text x="386" y="229.5">3</text>
<text x="386" y="233">4</text>
<text x="390.5" y="230.9">Pin3</text>
<text x="330.6" y="234.4">Pin4</text>
<text x="390.5" y="234.4">Pin4</text>
<text x="45.4" y="248.9">5</text>
<text x="48.9" y="250.6">SDA</text>
<text x="45.4" y="252.4">6</text>
<text x="45.4" y="255.9">7</text>
<text x="48.9" y="254.2">SCL</text>
<text x="48.9" y="257.7">SQW/OUT</text>
<text x="66.1" y="254.2">VBAT</text>
<text x="70.4" y="257.7">X2</text>
<text x="76" y="255.9">2</text>
<text x="76" y="252.4">3 Batt</text>
<text x="152.1" y="257.4">VCC</text>
<text x="70.4" y="261.2">X1</text>
<text x="76" y="259.5">1</text>
<text x="154.9" y="260.9">D-</text>
<text x="151.5" y="267.9">GND</text>
<text x="154.4" y="264.4">D+</text>
</g>
<g font-size="3.2">
<text x="200.7" y="69">3</text>
<text x="204.2" y="70.7">GND</text>
<text x="113.1" y="77.8">GND</text>
<text x="121.9" y="76">6</text>
<text x="200.7" y="76">5</text>
<text x="204.2" y="77.8">GND</text>
<text x="315.9" y="100.7">21</text>
<text x="41.3" y="102.1">-VIN</text>
<text x="68.3" y="102.1">-VOUT</text>
<text x="307.1" y="102.5">GND</text>
<text x="110.7" y="125.4">1</text>
<text x="114.2" y="127.2">GND/ADJ</text>
<text x="36" y="137.4">-VIN</text>
<text x="63" y="137.4">-VOUT</text>
<text x="67.3" y="250.6">GND</text>
<text x="76" y="248.9">4</text>
</g>
<g font-size="3.2" fill="#f00">
<text x="200.7" y="72.5">4</text>
<text x="204.2" y="74.3">VCC</text>
<text x="200.7" y="79.6">6</text>
<text x="204.2" y="81.3">VCC</text>
<text x="305.7" y="113.1">AVCC</text>
<text x="315.9" y="111.3">18</text>
<text x="41.3" y="116.2">+VIN</text>
<text x="69.9" y="116.2">+12V</text>
<text x="36" y="151.5">+VIN</text>
<text x="66.6" y="151.5">+5V</text>
<text x="45.4" y="259.5">8</text>
<text x="48.9" y="261.2">VCC</text>
</g>
<g font-size="3.2" fill="#900">
<text x="67.6" y="105.7">-Sense</text>
<text x="41.3" y="109.2">SW</text>
<text x="59.3" y="109.2">Output Trim</text>
<text x="66.5" y="112.7">+Sense</text>
<text x="62.3" y="140.9">-Sense</text>
<text x="36" y="144.5">SW</text>
<text x="54" y="144.5">Output Trim</text>
<text x="61.2" y="148">+Sense</text>
</g>
<g font-size="3.2" fill="#8d2323">
<text x="32.9" y="192.4">1</text>
<text x="32.9" y="196">3</text>
<text x="38.1" y="193.9">3.3V</text>
<text x="38.1" y="197.4">SDA</text>
<text x="67.1" y="197.4">5V</text>
<text x="67.1" y="193.9">5V</text>
<text x="74.4" y="196">4</text>
<text x="74.4" y="192.4">2</text>
<text x="32.9" y="199.5">5</text>
<text x="32.9" y="203">7</text>
<text x="38.1" y="200.9">SCL</text>
<text x="64" y="200.9">GND</text>
<text x="74.4" y="203">8</text>
<text x="74.4" y="199.5">6</text>
<text x="32.9" y="206.6">9</text>
<text x="38.1" y="208">GND</text>
<text x="38.1" y="204.4">G_4</text>
<text x="64.6" y="204.4">TXO</text>
<text x="65.5" y="208">RXI</text>
<text x="74.4" y="206.6">10</text>
<text x="87.8" y="254.2" transform="rotate(-90 87.8 254.2)">+</text>
<text x="87.8" y="266.9" transform="rotate(-90 87.8 266.9)">-</text>
</g>
<g font-size="2.5" fill="#00f">
<text x="202.1" y="230.9" transform="rotate(-90 202.1 230.9)">GND</text>
<text x="209.2" y="230.4" transform="rotate(-90 209.2 230.4)">VCC</text>
<text x="216.3" y="230" transform="rotate(-90 216.3 230)">SCL</text>
<text x="223.3" y="230.5" transform="rotate(-90 223.3 230.5)">SDA</text>
</g>
</svg>
